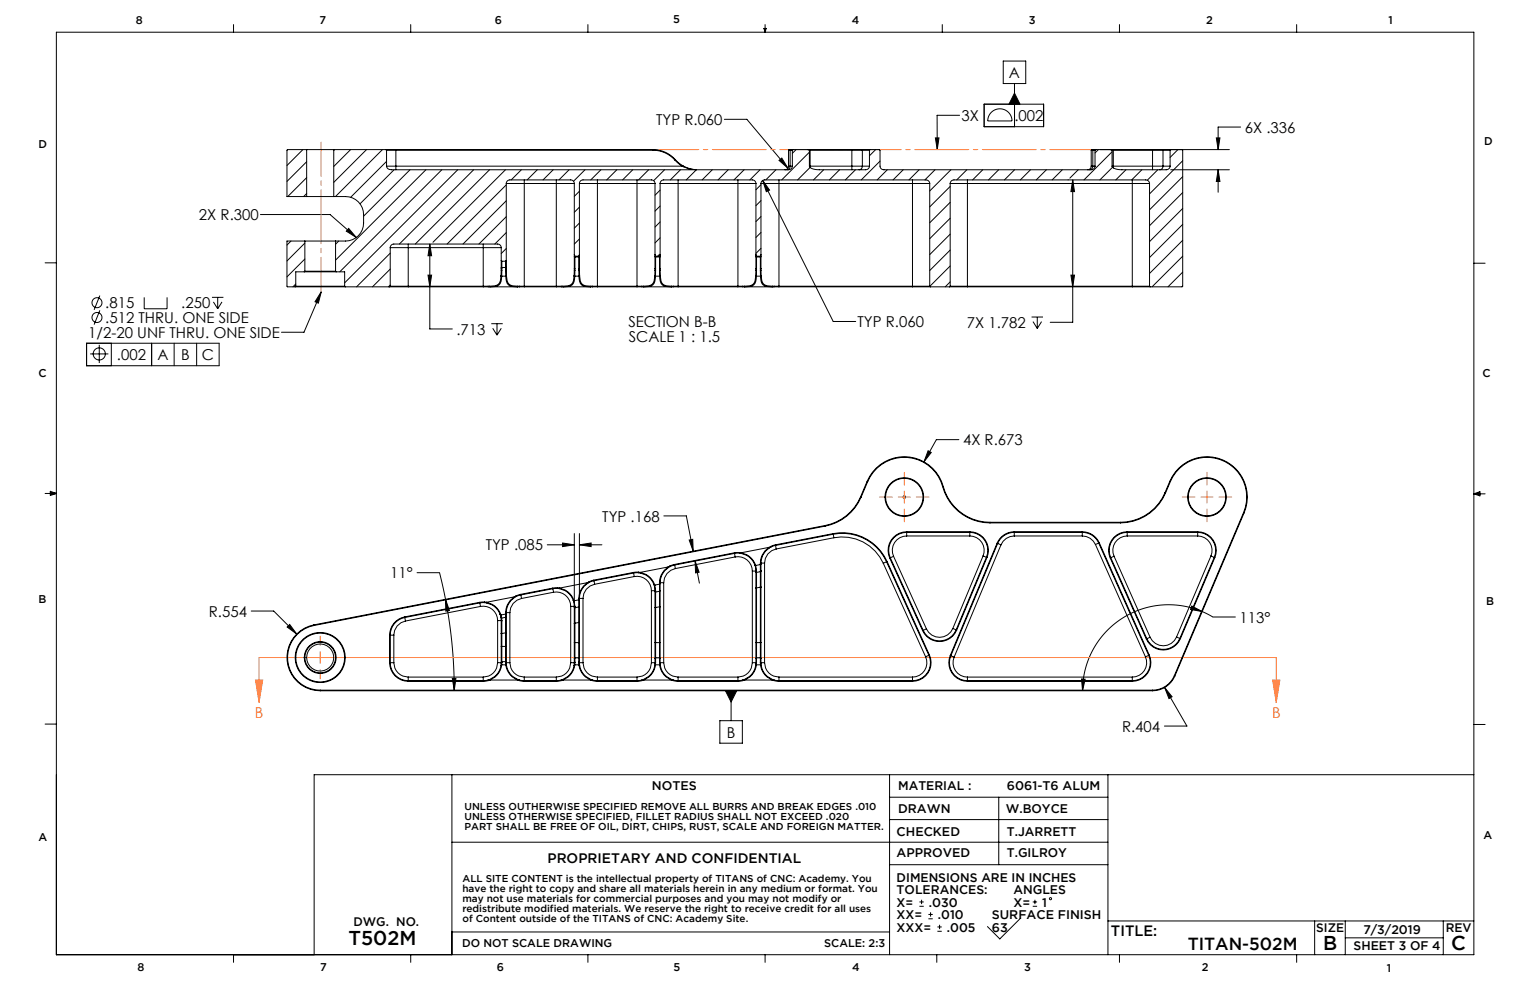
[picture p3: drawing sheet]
<svg xmlns="http://www.w3.org/2000/svg" width="432mm" height="279mm" viewBox="0 0 432 279" stroke-linecap="round" stroke-linejoin="round" font-family="sans-serif">
<g fill="none" stroke="#000" stroke-width=".28">
<path d="M15.9 9.1h400.1v260.3h-400.1zM65.9 6.9v2.2M115.9 6.9v2.2M165.9 6.9v2.2M215.6 8h.6l-.3 1.1zM215.7 8l.2 1.1M215.9 6.9v2.2M216 8l-.1 1.1M265.9 6.9v2.2M283.1 17.2h6.4v6.4h-6.4zM315.9 6.9v2.2M365.9 6.9v2.2"/>
<path d="M204.4 33.7h6.4l11.6 13.8M264 38.9h1l-.5 3.3zM270.8 32.5h-6.3v9.7M277.7 29.4h16.8v6.4h-16.8zM279.7 31.8a3.4 3.4 0 0 1 3.8-.8 3.4 3.4 0 0 1 2.1 3.1h-6.8l.2-1.2zM286.3 23.6v12.2M286.3 26.3l1.6 3.2h-3.2zM343.3 38.9h1l-.5 3.3zM350.1 35.9h-6.3v6.3M215.2 50.9l20 39.8h6.3M215.3 50.9l1.9 2.7-.9 .5zM219.9 45.3l.7-.7 1.8 2.9z"/>
<path d="M302.7 50.8l.6 3.3h-1.1zM302.7 50.8v40.2h-6.3M310.5 42.2h36.5M330.4 47.9h16.6M343.8 47.9v6.4M343.8 47.9l.5 3.3h-1zM12.7 74.2h3.2M73.5 60.5h19.7l7.4 6.5M98.4 64.5l2.2 2.5-2.9-1.8zM120.8 77.6h1l-.5 3.3zM121.3 68.9v23.9h6.4M121.3 68.9l.5 3.3h-1z"/>
<path d="M302.2 77.6h1.1l-.6 3.3zM416 74.3h3.1M24.4 96.9h37.4v6.3h-37.4zM25.4 99.9h5.2M28 97.3v5.2M28.2 83.4l-1.6 4M28.2 87.6l-1.6 4M31.4 96.9v6.3M40.7 83.9v3.2h6.5v-3.2M42.8 96.9v6.3M49.1 96.9v6.3M55.5 96.9v6.3"/>
<path d="M59.8 83.9h3.3M60.2 85.2l1.2 1.9M61.4 83.9v3.2M62.6 85.2l-1.2 1.9M90.7 82.3l-4.9 11.5h-6.4M90.7 82.3l-.9 3.3-.9-.4zM138.7 91.4h3.2M139.1 92.6l1.2 2M140.3 91.4v3.2M141.5 92.6l-1.2 2M291.1 89.5h3.3M291.5 90.8l1.2 1.9"/>
<path d="M292.7 89.5v3.2M294 90.8l-1.3 1.9M12.7 139.3h3.2M14.2 139l1.7 .3M14.2 138.7l1.7 .6-1.7 .5zM15.9 139.3l-1.7 .2M254.9 139.9l.7 .7M255.2 139.8v1M255.6 139.9l-.7 .7M261.9 127.2l.9 .5-2 2.6zM270.6 124.1h-6.3l-3.5 6.2M416 139.4h3.1"/>
<path d="M416 139.4l1.7-.6v1.1zM416 139.4l1.7 .2M417.7 139.1l-1.7 .3M154.4 153.8h7.7M158.8 153.2l3.3 .6-3.3 .5zM162.1 150.6v19.3M163.5 153.8l3.3-.6v1.1zM163.5 150.6v17M163.5 153.8h6.4M187.3 145.6h6.4l1.9 10M194.5 152.4l1-.2 .1 3.4zM196.2 158.3l1.2 6.3"/>
<path d="M196.2 158.3l1.1 3.2-1 .2zM254.7 140.3h1M70.9 172.4h6.3l6.5 6.5M81.8 176.2l1.9 2.7-2.7-1.9zM117.7 161.6h6.3l1.7 7.5M125.7 169.1l1.1 3.2-1 .2zM125.7 169.1l1.8 11.9 .5 6.9 .2 6.9M336.3 171l3 1.6-3.3-.6zM339.3 172.6a24.3 24.3 0 0 0-33.8 22.4M339.3 172.6l3 1.5h6.4M127.7 191.5h1l-.5 3.3zM204.7 195h3.2l-1.6 3.1z"/>
<path d="M206.3 195v8.4M305.2 191.6l1 .1-.7 3.3zM328.7 194l2.1 2.6-.9 .5zM328.7 194l6.3 10.9h-6.4M12.7 204.4h3.2M127.5 218.6v50.8M203.2 203.4h6.3v6.3h-6.3zM251.1 218.6v50.8M312.7 218.6v50.8M416 204.5h3.1M416 218.6h-327.3v50.8M127.5 237.7h185.2"/>
<path d="M251.1 231.3h61.6M251.1 225h61.6M281.9 225v19M251.1 244h61.6M259.5 255.8h1.2M259.5 254.6h1.2M260.1 253.9v1.3M262 259.3h1.2M262 258.1h1.2M262.6 257.5v1.2M288 259.1l-5.8 5.9-3.5-3.5M291.5 255.8h1.2"/>
<path d="M291.5 254.6h1.2M292.1 253.9v1.3M312.7 259.9h103.3M371 259.9v9.5M379.7 259.9v9.5M407.3 259.9v9.5M65.9 269.4v2.2M115.9 269.4v2.2M127.5 263h123.6M165.9 269.4v2.2M215.9 269.4v2.2M264.4 269.4v2.2"/>
<path d="M264.6 262.8h1.2M264.6 261.6h1.2M265.2 261v1.2M315.9 269.4v2.2M365.9 269.4v2.2M379.7 264.7h27.6"/>
<circle cx="27.4" cy="89.6" r="1.41"/>
<circle cx="27.4" cy="85.4" r="1.41"/>
<circle cx="28" cy="99.9" r="1.71"/>
<circle cx="296.5" cy="253.6" r=".31"/>
</g>
<g fill="none" stroke="#ff8040" stroke-width=".28">
<path d="M255.2 133.3v3.6M255.2 138.6v3.4M340.6 133.3v3.6M340.6 138.6v3.4M248.2 140.3h3.6M253.5 140.3h3.4M255.2 143.7v3.6M258.6 140.3h3.6M333.7 140.3h3.5M338.9 140.3h3.4M340.6 143.7v3.6M344 140.3h3.6"/>
<path d="M90.4 179.5v2.7M72.1 191.9h2l-1 6.4zM73.1 198.3v-12.7h287.1v12.7M90.4 183.9v3.4M90.4 189v2.6M359.2 191.9h2l-1 6.4z"/>
</g>
<path d="M90.6 40.1v42.2" fill="none" stroke="#ff8040" stroke-width=".28" stroke-dasharray="15.2 1.3 1.3 1.3" stroke-dashoffset="5.6"/>
<path d="M184.3 42.2h124.9" fill="none" stroke="#ff8040" stroke-width=".28" stroke-dasharray="15.2 1.3 1.3 1.3" stroke-dashoffset="2.3"/>
<g fill="#000">
<path d="M264 38.9h1l-.5 3.3zM219.9 45.3l.7-.7 1.8 2.9zM98.4 64.5l2.2 2.5-2.9-1.8zM215.3 50.9l1.9 2.7-.9 .5zM90.7 82.3l-.9 3.3-.9-.4z"/>
<path d="M204.7 195l1.6 3.1 1.6-3.1zM286.3 26.3l1.6 3.2h-3.2z"/>
</g>
<path d="M72.1 191.9h2l-1 6.4zM359.2 191.9h2l-1 6.4z" fill="#ff8040"/>
<g fill="#000">
<path d="M343.3 38.9h1l-.5 3.3zM343.8 47.9l.5 3.3h-1z"/>
<path d="M336.3 171l3 1.6-3.3-.6zM305.2 191.6l1 .1-.7 3.3zM127.7 191.5h1l-.5 3.3zM125.7 169.1l1.1 3.2-1 .2zM261.9 127.2l-1.1 3.1 2-2.6zM196.2 158.3l1.1 3.2-1 .2zM194.5 152.4l1-.2 .1 3.4zM328.7 194l1.2 3.1 .9-.5zM163.5 153.8l3.3-.6v1.1zM158.8 153.2l3.3 .6-3.3 .5zM81.8 176.2l-.8 .8 2.7 1.9zM302.7 50.8l.6 3.3h-1.1zM302.2 77.6h1.1l-.6 3.3zM121.3 68.9l.5 3.3h-1zM120.8 77.6h1l-.5 3.3z"/>
</g>
<g fill="none" stroke="#000" stroke-width=".28">
<path d="M85.5 42.2l-4.5 4.5M86.5 45.6l-5.5 5.6M86.5 50.1l-5.3 5.4M86.5 54.6l-.8 .9M86.5 55.5h7.7M86.5 42.2h7.7M86.5 42.2h-5.3l-.2 .2v13.1h5.5M86.5 42.2v13.3M94.2 55.5a7.9 7.9 0 0 1 6.9 1.5 7.5 7.5 0 0 1 1.4 6.9 5.1 5.1 0 0 1-5 4.1h-2.8M94.2 42.2h14.7M94.2 42.2v13.3M94.5 42.2l-.3 .3"/>
<path d="M98.9 42.2l-4.7 4.8M103.4 42.2l-9.2 9.3M107.9 42.2l-13.2 13.3M108.9 42.2h2.8M108.9 42.2l.2 .2M109.1 45.5l-10.1 10.2M109.1 46.9v.1a1.25 1.25 0 0 0 1.4 .9h112a1.07 1.07 0 0 0 1.1-1M109.1 42.4h75.2M109.1 46.9h2.6M109.1 42.4v4.5M111.2 47.9l-9.6 9.6M111.7 46.9v1"/>
<path d="M111.7 42.2h72.6M111.7 46.9h80.9M111.7 42.2v4.7M115.7 47.9l-13.1 13.1M120.2 47.9l-25.5 25.5M124.7 47.9l-28.8 28.8M129.2 47.9l-31.9 31.9M133.7 47.9l-21 21M138.2 47.9l-21 21M142.7 47.9l-20.5 20.5M142.9 52.2l-16.7 16.7M142.9 56.7l-12.2 12.2"/>
<path d="M142.9 51.8a1.02 1.02 0 0 1 1-1h17.2a1.02 1.02 0 0 1 1 1M142.9 51.8h5.1M142.9 51.8v21.7M147.1 47.9l-2.8 2.9M148 50.8v1M148 51.8v29.1M148 51.8h9M151.6 47.9l-2.8 2.9M156.1 47.9l-2.8 2.9M157 51.8h5.1M157 50.8v1M157 51.8v29.1"/>
<path d="M160.6 47.9l-2.9 2.9M162.1 51.8v20.1M163.5 54l-1.4 1.4M163.5 58.5l-1.4 1.4M163.5 51.8a1.02 1.02 0 0 1 1-1h19.3a1.02 1.02 0 0 1 1.1 1M163.5 51.8h5.1M163.5 51.8v20.1M165.1 47.9l-3.2 3.3M168.6 50.8v1M168.6 51.8v29.1M168.6 51.8h11.2M169.6 47.9l-2.9 2.9"/>
<path d="M174.1 47.9l-2.9 2.9M178.6 47.9l-2.9 2.9M179.8 51.8h5.1M179.8 50.8v1M179.8 51.8v29.1M183.1 47.9l-2.9 2.9M184.3 42.4a8.3 8.3 0 0 1 6.2 2.8M184.3 42.2a8.5 8.5 0 0 1 6.3 2.9M184.3 42.2v.2M184.9 51.8v20.1M186.3 53.7l-1.4 1.4M186.3 58.1l-1.4 1.5"/>
<path d="M186.3 51.8a1.02 1.02 0 0 1 1-1h25a1.02 1.02 0 0 1 1 1M186.3 51.8h5.1M186.3 51.8v20.1M187.6 47.9l-3.1 3.1M190.5 45.2l2.1 1.7M190.6 45.1l2.1 1.6M190.6 45.1l-.1 .1M191.4 50.8v1M191.4 51.8v29.1M191.4 51.8h16.9M192 47.9l-2.8 2.9M192.6 46.9l.2 .1"/>
<path d="M192.7 46.7l.2 .2M192.7 46.7l-.1 .2M192.8 47l1.8 .7 1.9 .2M192.9 46.9l1.8 .7 1.8 .3M192.9 46.9l-.1 .1M196.5 47.9l-2.8 2.9M201 47.9l-2.8 2.9M205.5 47.9l-2.8 2.9M208.3 51.8h5M208.3 50.8v1M208.3 51.8v29.1M210 47.9l-2.9 2.9"/>
<path d="M213.3 51.8v20.1M214.5 47.9l-2.9 2.9M214.8 52.1l-1.5 1.5M214.8 56.6l-1.5 1.4M214.8 51.8a1.02 1.02 0 0 1 1-1h45.5a1.04 1.04 0 0 1 1.1 1M214.8 51.8h5M214.8 51.8v20.1M219 47.9l-2.9 2.9M219.8 50.8v1M219.8 51.8v29.1M219.8 51.8h37.7M222.5 46.9a1.02 1.02 0 0 1-1 1"/>
<path d="M222.5 42.4h.5M222.5 46.9h.5M222.5 42.4v4.5M223 46.9a.98 .98 0 0 1-.9 1M223 46.9h.6M223 42.4h.6M223 42.4v4.5M223.2 42.2l-.7 .2M223.2 42.2h17.2M223.2 42.2l-.2 .2M223.6 42.4v4.5M223.8 42.2l-.2 .2"/>
<path d="M224.7 42.2l-1.1 1.1M228 42.2l.4 .2M228.4 43l-7.8 7.8M228.4 46.9a2.73 2.73 0 0 0 2.8 1h13.1a1.06 1.06 0 0 0 1.1-1M228.4 42.4h15M228.4 42.4v4.5M228.4 46.9h12M228.6 42.2v5.1l-3.5 3.5M232.5 47.9l-2.9 2.9M236.9 47.9l-2.8 2.9M240.4 46.9v1M240.4 46.9h3"/>
<path d="M240.4 42.2h3.1M240.4 42.2v4.7M241.4 47.9l-2.8 2.9M243.4 46.9a.98 .98 0 0 1-1 1M243.4 46.9h2M243.4 42.4h2M243.4 42.4v4.5M243.5 42.2h4.7l.2 .2v4.5a1.06 1.06 0 0 0 1.1 1h58.4a1.06 1.06 0 0 0 1.1-1M243.5 42.2l-.1 .2M245.4 42.4v4.5M245.6 42.2l-.2 .2M247.1 42.2l-1.7 1.8"/>
<path d="M248.4 45.5l-5.3 5.3M250.4 47.9l-2.8 2.9M254.9 47.9l-2.9 2.9M257.5 50.8v1M257.5 51.8h4.9M257.5 51.8v29.1M259.4 47.9l-2.9 2.9M262.4 51.8v29M263.9 47.9l-2.9 2.9M268.2 52.6l-5.8 5.8M268.2 57.1l-5.8 5.8M268.2 51.8a1.04 1.04 0 0 1 1-1h54.2a1.04 1.04 0 0 1 1 1"/>
<path d="M268.2 51.8h4.8M268.2 51.8v29M268.4 47.9l-6 6M272.9 47.9l-2.9 2.9M273 50.8v1M273 51.8v29.1M273 51.8h46.6M277.4 47.9l-2.9 2.9M281.8 47.9l-2.8 2.9M286.3 47.9l-2.8 2.9M290.8 47.9l-2.8 2.9M295.3 47.9l-2.8 2.9"/>
<path d="M299.8 47.9l-2.9 2.9M301.5 50.7l-.1 .1M304.3 47.9l-2.4 2.4M308 46.9a1.02 1.02 0 0 1-1.1 1M308 42.4h.4M308 46.9h.4M308 42.4v4.5M308.4 46.9a.98 .98 0 0 1-.9 1M308.4 46.9h.6M308.4 42.4h.6M308.4 42.4v4.5M308.6 42.2l-.6 .2"/>
<path d="M308.6 42.2h4.8M308.6 42.2l-.2 .2M309 42.4v4.5M309.2 42.2l-.2 .2M310 42.2l-1 1M313.4 42.2h.8M313.4 42.2l.5 .2M313.9 46.9a2.55 2.55 0 0 0 2.7 1h12.5a1.07 1.07 0 0 0 1.1-1M313.9 42.4h14.3M313.9 42.4v4.5M313.9 46.9h11.4M313.9 42.8l-8 8"/>
<path d="M314 47.2l-3.6 3.6M314.2 42.2v5.2M314.2 42.2h11.1M317.8 47.9l-2.9 2.9M319.6 50.8v1M319.6 51.8h4.8M319.6 51.8v29.1M322.3 47.9l-2.9 2.9M324.4 51.8v29M325.3 46.9v1M325.3 46.9h2.9M325.3 42.2h3.1"/>
<path d="M325.3 42.2v4.7M326.7 47.9l-2.9 3M328.2 46.9a.98 .98 0 0 1-.9 1M328.2 46.9h2M328.2 42.4h2M328.2 42.4v4.5M328.4 42.2h5.2l.2 .2v38.4l-.2 .1h-9M328.4 42.2l-.2 .2M330.2 42.4v4.5M330.4 42.2l-.2 .2M332.4 42.2l-2.2 2.2M333.8 45.4l-9.4 9.3"/>
<path d="M333.8 49.9l-9.4 9.3M333.8 54.3l-9.4 9.4M333.8 58.8l-9.4 9.4M82.1 68l-1.1 1.2M85.9 76.7h9M85.9 76.7h-2.4v4.1M86 68.6l-5 5.1M86 73.1l-5 5M86 76.5h8.7M86 68h8.7M86 68h-5v12.8l.2 .1h2.1M86 68v8.5"/>
<path d="M86 76.5l-.1 .2M94.7 76.5l.2 .2M94.7 68v8.5M94.9 76.7h2.4v4.1M95.6 68l-.9 .9M110.1 71.5l-9.5 9.4M110.1 75.9l-5 5M110.1 69.9a1.02 1.02 0 0 1 1-1h29.3a1.02 1.02 0 0 1 1.1 1M110.1 69.9h5.1M110.1 69.9v10.9M115.2 68.9v1M115.2 69.9v11"/>
<path d="M115.2 69.9h21.2M136.4 69.9h5.1M136.4 68.9v1M136.4 69.9v11M141.4 77.9a2.5 2.5 0 0 1-3.2 2.9M141.4 77.9h.2M141.4 77.9h.1M141.5 76.2l.1 .1M141.5 76.2l-.1 1.7M141.5 73.5l.1 .2M141.5 73.5v1.9M141.5 69.9v3.6"/>
<path d="M141.5 75.4v.4M141.5 75.4l.1 .1M141.5 75.8l.1 .1M141.5 75.8v.4M141.6 77.9a2.57 2.57 0 0 1-3.3 3l-.1-.1M141.6 77.9h1.1M141.6 77.9h.1M141.6 73.7v1.8M141.6 75.5v.8M141.6 73.7h1.1M141.6 75.5h1.1M141.6 76.3v1.6"/>
<path d="M142.7 73.7v1.8M142.7 75.5v.8M142.7 76.3v1.6M142.7 77.9h.1M142.7 77.9a2.57 2.57 0 0 0 3.4 3v-.1M142.9 61.2l-7.7 7.7M142.9 65.6l-3.3 3.3M142.9 70.1l-1.4 1.5M142.9 73.5v1.9M142.9 75.4v.4M142.9 73.5l-.2 .2M142.9 75.4l-.2 .1"/>
<path d="M142.9 75.8l-.2 .1M142.9 75.8v.4M142.9 76.2l-.2 .1M142.9 76.2v1.7M142.9 77.9h-.2M142.9 77.9h.1M142.9 77.9a2.5 2.5 0 0 0 3.2 2.9M162 77.9a2.5 2.5 0 0 1-3.2 2.9M162 77.9h.2M162 77.9h.1M162.1 76.2l.2 .1M162.1 76.2l-.1 1.7"/>
<path d="M162.1 71.9l.2 .4M162.1 71.9v.6M162.1 72.5v3.3M162.1 72.5h.2M162.1 75.8l.2 .1M162.1 75.8v.4M162.2 77.9a2.57 2.57 0 0 1-3.3 3l-.1-.1M162.2 77.9h1.2M162.2 77.9h.1M162.3 72.3v.2M162.3 72.5v3.8M162.3 72.3h1.1"/>
<path d="M162.3 72.5h1.1M162.3 76.3l-.1 1.6M163.4 72.3v.2M163.4 72.5v3.8M163.4 76.3v1.6M163.4 77.9h.1M163.4 77.9a2.57 2.57 0 0 0 3.3 3l.1-.1M163.5 63l-1.4 1.4M163.5 67.5l-1.4 1.4M163.5 71.9v.6M163.5 72.5v3.3M163.5 71.9l-.1 .4"/>
<path d="M163.5 72.5h-.1M163.5 75.8l-.1 .1M163.5 75.8v.4M163.5 76.2l-.1 .1M163.5 76.2l.1 1.7M163.6 77.9h-.2M163.6 77.9h.1M163.6 77.9a2.5 2.5 0 0 0 3.2 2.9M184.8 77.9a2.5 2.5 0 0 1-3.2 2.9M184.8 77.9h.2M184.8 77.9h.1M184.9 76.2l.1 .1"/>
<path d="M184.9 76.2l-.1 1.7M184.9 71.9l.1 .4M184.9 71.9v.6M184.9 72.5v3.3M184.9 72.5h.1M184.9 75.8l.1 .1M184.9 75.8v.4M185 77.9a2.57 2.57 0 0 1-3.3 3l-.1-.1M185 77.9h1.2M185 77.9h.1M185 72.3v.2M185 72.5v3.8"/>
<path d="M185 72.3h1.1M185 72.5h1.1M185 76.3v1.6M186.1 72.3v.2M186.1 72.5v3.8M186.1 76.3l.1 1.6M186.2 71.8l-.6 .5M186.2 77.9h.1M186.2 77.9a2.57 2.57 0 0 0 3.3 3v-.1M186.3 62.6l-1.4 1.5M186.3 67.1l-1.4 1.5M186.3 71.9v.6"/>
<path d="M186.3 72.5v3.3M186.3 71.9l-.2 .4M186.3 72.5h-.2M186.3 75.8l-.2 .1M186.3 75.8v.4M186.3 76.2l-.2 .1M186.3 76.2l.1 1.7M186.4 77.9h-.2M186.4 77.9h.1M186.4 77.9a2.5 2.5 0 0 0 3.1 2.9M213.3 77.9a2.5 2.5 0 0 1-3.2 2.9M213.3 77.9h.2"/>
<path d="M213.3 77.9h.1M213.3 76.2l.2 .1M213.3 76.2v1.7M213.3 71.9l.2 .4M213.3 71.9v.6M213.3 72.5v3.3M213.3 72.5h.2M213.3 75.8l.2 .1M213.3 75.8v.4M213.5 77.9a2.57 2.57 0 0 1-3.3 3l-.1-.1M213.5 77.9h1.1M213.5 77.9h.1"/>
<path d="M213.5 72.3v.2M213.5 72.5v3.8M213.5 72.3h1.1M213.5 72.5h1.1M213.5 76.3v1.6M214.6 72.3v.2M214.6 72.5v3.8M214.6 76.3v1.6M214.6 77.9h.1M214.6 77.9a2.35 2.35 0 0 0 1.9 3h1.4l.1-.1M214.8 61.1l-1.5 1.4M214.8 65.6l-1.5 1.4"/>
<path d="M214.8 70.1l-1.5 1.4M214.8 71.9v.6M214.8 72.5v3.3M214.8 71.9l-.2 .4M214.8 72.5h-.2M214.8 75.8l-.2 .1M214.8 75.8v.4M214.8 76.2l-.2 .1M214.8 76.2v1.7M214.8 77.9h-.2M214.8 77.9h.1M214.8 77.9a2.5 2.5 0 0 0 3.2 2.9"/>
<path d="M268.2 61.6l-5.8 5.8M268.2 66.1l-5.8 5.8M268.2 70.6l-5.8 5.7M268.2 75.1l-5.8 5.7M268.2 79.6l-1.4 1.3M333.8 63.3l-9.4 9.4M333.8 67.8l-9.4 9.4M333.8 72.3l-8.7 8.6M333.8 76.8l-4.2 4.1M83.3 80.9h14.1M83.5 80.2l-.8 .7M83.5 80.8h13.8"/>
<path d="M83.5 80.8l-.2 .1M97.3 80.8l.1 .1M97.4 80.9h12.6M110 80.9h5.2M110.1 80.4l-.5 .5M110.1 80.8h27.6M110.1 80.8l-.1 .1M115.2 80.9h21.2M136.4 80.9h1.4M137.7 80.8l.1 .1M137.8 80.9h8.8M138.2 80.8h-.5"/>
<path d="M146.1 80.8h.5M146.6 80.9h1.4M146.6 80.8h11.8M146.6 80.8v.1M148 80.9h9M157 80.9h1.4M158.4 80.8v.1M158.4 80.9h8.8M158.8 80.8h-.4M166.8 80.8h.4M167.2 80.9h1.4M167.2 80.8h13.9"/>
<path d="M167.2 80.8v.1M168.6 80.9h11.2M179.8 80.9h1.4M181.1 80.8l.1 .1M181.2 80.9h8.8M181.6 80.8h-.5M189.5 80.8h.5M190 80.9h1.4M190 80.8h19.6M190 80.8v.1M191.4 80.9h16.9M208.3 80.9h1.4"/>
<path d="M209.6 80.8l.1 .1M209.7 80.9h8.7M210.1 80.8h-.5M218 80.8h.5M218.4 80.9h1.4M218.5 80.8h43.9M218.5 80.8l-.1 .1M219.8 80.9h37.7M257.5 80.9h5.1M262.4 80.8l.2 .1M262.6 80.9h5.4M268 80.9h5"/>
<path d="M268.2 80.8h56.2M268.2 80.8l-.2 .1M273 80.9h46.6M319.6 80.9h5M324.4 80.8l.2 .1M244.7 135.8a11.4 11.4 0 0 1 11.3-6.9 11.4 11.4 0 0 1 10.2 8.4M244.7 135.8l.2 .1M244.7 135.8l-1.8 4.4M244.9 135.9a11.2 11.2 0 0 1 11.1-6.8 11.2 11.2 0 0 1 10 8.3M244.9 135.9l-1.9 4.4M266 137.4a13.8 13.8 0 0 0 13.4 10.2M266.2 137.3a13.7 13.7 0 0 0 13.2 10.1"/>
<path d="M266.2 137.3l-.2 .1M328.8 139.1a13.7 13.7 0 0 1-12.6 8.3M328.8 139.1h.1M328.9 139.1a13.8 13.8 0 0 1-12.7 8.5M330.2 135.8a11.4 11.4 0 0 1 14.9-6 11.4 11.4 0 0 1 6 14.9M330.2 135.8l.1 .1M330.2 135.8l-1.4 3.3M330.3 135.9a11.2 11.2 0 0 1 14.7-5.9 11.2 11.2 0 0 1 6 14.7M330.3 135.9l-1.4 3.2M189 159.8l-.4 .2M189 159.8l.1 .1M189.1 159.9l-.4 .3"/>
<path d="M190.4 159.3l-1.4 .5M190.4 159.3v.2M190.4 159.5l-1.3 .4M190.4 159.5l.2 1M207.3 156l-16.9 3.3M207.3 156v.2M207.3 156.2l.2 1M207.3 156.2l-16.9 3.3M207.5 157.2a4.1 4.1 0 0 1 4.8 4M207.5 157.2l-16.9 3.3M208.7 156.1l-1.4 .1M208.7 156.1l.5 .1"/>
<path d="M208.7 155.9l-1.4 .1M208.7 155.9l.5 .1M208.7 155.9v.2M209.2 156.2a5.1 5.1 0 0 1 3.8 3.3M209.2 156a5.3 5.3 0 0 1 4.1 3.6M209.2 156v.2M213 159.5l.3 .1M213 159.5h.1M213 159.5l.3 1.5M213.3 159.6h.1M213.3 159.6l.2 1.5M214.6 158.9v.4"/>
<path d="M214.6 159.3v2M214.6 159.3l-1.3 .3M214.8 158.9h1M214.8 158.9l-.2 .2M214.8 158.9v2.3M214.8 159.1l-.2 .2M214.8 158.8l-.2 .1M214.8 158.8v.1M215.8 158.9v28.1M217 154.5a5.3 5.3 0 0 0-2.4 4.4M217 154.5l-7.8 1.5M217 154.5l.1 .1"/>
<path d="M217.1 154.6a5.1 5.1 0 0 0-2.3 4.2M217.5 154.2l-.5 .3M217.5 154.2l.1 .2M217.6 154.4l-.5 .2M218.8 153.8l-1.3 .4M218.8 153.8l.1 .1M218.9 153.9l-1.3 .5M218.9 153.9l.2 1M219.1 154.9a4.1 4.1 0 0 0-3.3 4M232.9 148.3v.2M232.9 148.3l-144.3 28.1M232.9 148.5l-144.3 28"/>
<path d="M235.1 150.6a13.8 13.8 0 0 1 15.3 7.9M235.1 150.6l-16.3 3.2M235.1 150.6v.2M235.1 150.8a13.7 13.7 0 0 1 15.1 7.7M235.1 150.8l.2 1M235.1 150.8l-16.2 3.1M235.3 151.8a12.6 12.6 0 0 1 14 7.2M235.3 151.8l-16.2 3.1M242.9 140.2a13.7 13.7 0 0 1-10 8.1M242.9 140.2l.1 .1M243 140.3a13.8 13.8 0 0 1-10.1 8.2M249.3 159l11.9 26.4"/>
<path d="M249.8 140.3h.1M250.2 158.5l-.9 .5M250.2 158.5l12 26.4M250.4 158.5l11.9 26.4M250.4 158.5h-.2M251.1 157.5l9.3 20.5M251.3 157.4l-.2 .1M251.3 157.4l9.2 20.5M252.2 157l-.9 .4M252.2 157l9.3 20.5M255.9 150.1a5.2 5.2 0 0 0-4.8 7.4M255.9 150.2a5.1 5.1 0 0 0-4.6 7.2"/>
<path d="M255.9 150.2v1.1M255.9 151.3a4.1 4.1 0 0 0-3.7 5.7M255.9 150.1h17.8M255.9 150.2h17.8M255.9 150.1v.1M255.9 151.3h17.8M273.7 150.1a5.2 5.2 0 0 1 4.8 7.2M273.7 150.2a5.1 5.1 0 0 1 4.7 7.1M273.7 151.3a4.1 4.1 0 0 1 3.7 5.6M273.7 150.2v1.1M273.7 150.1v.1M277.4 156.9l1 .4"/>
<path d="M277.4 156.9l-8.5 20.5M278.4 157.3h.1M278.4 157.3l-8.6 20.5M278.5 157.3l-8.5 20.5M279.4 147.6h36.8M279.4 147.4v.2M279.4 147.4h36.8M281.4 153.3l-13.2 31.7M281.4 153.3l.2 .1M281.6 153.4l.9 .4M281.6 153.4l-13.3 31.7M282.5 153.8l-13.2 31.7"/>
<path d="M286.2 150.1a5.2 5.2 0 0 0-4.8 3.2M286.2 150.2a5.1 5.1 0 0 0-4.6 3.2M286.2 150.2v1.1M286.2 151.3a4.1 4.1 0 0 0-3.7 2.5M286.2 150.1h19.2M286.2 150.1v.1M286.2 150.2h19.2M286.2 151.3h19.2M305.4 150.1a5.3 5.3 0 0 1 4.8 3.1M305.4 150.2a5.1 5.1 0 0 1 4.7 3.1M305.4 151.3a4.1 4.1 0 0 1 3.8 2.4M305.4 150.2v1.1"/>
<path d="M305.4 150.1v.1M309.2 153.7l14.1 31.7M310.1 153.3l-.9 .4M310.1 153.3l14.1 31.7M310.2 153.2l14.2 31.7M310.2 153.2l-.1 .1M313.3 157.5l10.2 22.8M313.5 157.4l-.2 .1M313.5 157.4l10.2 22.9M314.4 157l-.9 .4M314.4 157l10.2 22.9M316.2 147.4v.2"/>
<path d="M318.1 150.1a5.2 5.2 0 0 0-4.8 7.4M318.1 150.2a5.1 5.1 0 0 0-4.6 7.2M318.1 150.2v1.1M318.1 151.3a4.1 4.1 0 0 0-3.7 5.7M318.1 150.1h19.9M318.1 150.2h19.9M318.1 150.1v.1M318.1 151.3h19.9M335.2 140.3h.1M338 150.1a5.2 5.2 0 0 1 4.8 7.3M338 150.2a5.1 5.1 0 0 1 4.7 7.1M338 151.3a4.1 4.1 0 0 1 3.8 5.6"/>
<path d="M338 150.2v1.1M338 150.1v.1M341.8 156.9l.9 .4M341.8 156.9l-9.8 22.9M342.7 157.3l.1 .1M342.7 157.3l-9.7 22.9M342.8 157.4l-9.7 22.8M351 144.7l-19.6 46M351 144.7h.1M351.1 144.7l-19.5 46.1M88.6 176.4a9.4 9.4 0 0 0-7.6 10.1 9.4 9.4 0 0 0 9.4 8.5M88.6 176.4v.1"/>
<path d="M88.6 176.5a9.2 9.2 0 0 0-7.4 10 9.2 9.2 0 0 0 9.2 8.3M110 179.3v7.7M110 179.3h.1M110.1 179.3h1M110.1 179.3v7.7M111.1 179.3v7.7M114.2 174.1a5.2 5.2 0 0 0-4.2 5.2M114.2 174.1v.2M114.2 174.3a5.1 5.1 0 0 0-4.1 5M114.2 174.3l.2 1M114.4 175.3a4.1 4.1 0 0 0-3.3 4M135.4 170l-21.2 4.1"/>
<path d="M135.4 170v.2M135.4 170.2l.2 1M135.4 170.2l-21.2 4.1M135.6 171.2a4.1 4.1 0 0 1 4.8 3.9M135.6 171.2l-21.2 4.1M136.8 170.1l-1.4 .1M136.8 170.1h.5M136.8 169.9l-1.4 .1M136.8 169.9l.5 .1M136.8 169.9v.2M137.3 170.1a5.1 5.1 0 0 1 3.9 3.3M137.3 170a5.3 5.3 0 0 1 4.1 3.6"/>
<path d="M137.3 170v.1M140.4 175.1h1.1M140.4 175.1v11.9M141.2 173.4l.2 .2M141.2 173.4h.1M141.2 173.4l.2 .9M141.4 173.6h.1M141.4 173.6l.2 .8M141.4 174.3l.2 .1M141.4 174.3l.1 .7M141.5 175l.1 .1M141.5 175v.1"/>
<path d="M141.5 175.1v3.7M141.5 178.8v3.6M141.5 175.1l.1 .2M141.5 178.8h.1M141.6 174.4v.7M141.6 175.1v.2M141.6 175.3v3.5M141.6 178.8v7.9M142.7 178.6v8.1M142.7 178.6h.2M142.7 178.6l-1.1 .2M142.7 172.9v.4"/>
<path d="M142.7 174.2v4.4M142.7 173.3v.9M142.7 173.3l-1.3 .3M142.7 174.2l-1.1 .2M142.9 174v4.6M142.9 172.9h1M142.9 172.9l-.2 .2M142.9 172.9v1.1M142.9 178.6v3.8M142.9 173.1l-.2 .2M142.9 174l-.2 .2M142.9 172.7l-.2 .2"/>
<path d="M142.9 172.7v.2M143.9 172.9v14.1M145.2 168.5a5.3 5.3 0 0 0-2.5 4.4M145.2 168.5l-7.9 1.5M145.2 168.5l.1 .1M145.3 168.6a5.1 5.1 0 0 0-2.4 4.1M145.6 168.2l-.4 .3M145.6 168.2l.1 .1M145.7 168.3l-.4 .3M147 167.7l-1.4 .5M147 167.7v.2M147 167.9l-1.3 .4"/>
<path d="M147 167.9l.2 1M147.2 168.9a4.1 4.1 0 0 0-3.3 4M156 166l-9 1.7M156 166v.1M156 166.1l.2 1M156 166.1l-9 1.8M156.2 167.1a4.1 4.1 0 0 1 4.9 4M156.2 167.1l-9 1.8M157.4 166.1h-1.4M157.4 166.1h.5M157.4 165.9l-1.4 .1M157.4 165.9l.5 .1"/>
<path d="M157.4 165.9v.2M157.9 166.1a5.1 5.1 0 0 1 3.9 3.3M157.9 166a5.3 5.3 0 0 1 4.1 3.6M157.9 166v.1M161.1 171.1h1M161.1 171.1v15.9M161.8 169.4l.2 .2M161.8 169.4h.1M161.8 169.4l.3 1.6M162 169.6h.1M162 169.6l.2 1.5M162.1 171l.1 .1"/>
<path d="M162.1 171v.1M162.1 171.4v4.5M162.1 171.1v.3M162.1 175.9v5.5M162.1 171.1l.1 .2M162.1 171.4l.1 .1M162.1 175.9h.2M162.2 171.5l.1 4.4M162.2 171.1v.4M162.3 175.9v9.8M163.4 175.6v10.1M163.4 175.6h.1"/>
<path d="M163.4 168.9v.4M163.4 171.3v4.3M163.4 169.3l-1.4 .3M163.4 169.3v2M163.4 171.3l-1.2 .2M163.5 171.1v4.5M163.5 168.9h1M163.5 168.9l-.1 .2M163.5 168.9v2.2M163.5 175.6v5.8M163.5 169.1l-.1 .2M163.5 171.1l-.1 .2"/>
<path d="M163.5 175.7l-1.2 .2M163.5 168.7l-.1 .2M163.5 168.7v.2M164.5 168.9v18.1M165.8 164.4a5.3 5.3 0 0 0-2.4 4.5M165.8 164.4l-7.9 1.6M165.8 164.4l.1 .2M165.9 164.6a5.1 5.1 0 0 0-2.4 4.1M166.3 164.2l-.5 .2M166.3 164.2v.1M166.3 164.3l-.4 .3M167.6 163.7l-1.3 .5"/>
<path d="M167.6 163.7v.2M167.6 163.9l-1.3 .4M167.6 163.9l.2 1M167.8 164.9a4.1 4.1 0 0 0-3.3 4M178.8 161.6l-11.2 2.1M178.8 161.6v.1M178.8 161.7l.2 1M178.8 161.7l-11.2 2.2M179 162.7a4.1 4.1 0 0 1 4.8 4M179 162.7l-11.2 2.2M180.2 161.6l-1.4 .1M180.2 161.6l.5 .1"/>
<path d="M180.2 161.5l-1.4 .1M180.2 161.5h.5M180.2 161.5v.1M180.7 161.7a5.1 5.1 0 0 1 3.9 3.3M180.7 161.5a5.3 5.3 0 0 1 4.1 3.6M180.7 161.5v.2M183.8 166.7h1.1M183.8 166.7v20.3M184.6 165l.2 .1M184.6 165h.1M184.6 165l.3 1.5M184.8 165.1h.1"/>
<path d="M184.8 165.1l.2 1.6M184.9 166.5l.1 .2M184.9 166.5v.2M184.9 167v4.5M184.9 166.7v.3M184.9 171.5v9.9M184.9 166.7l.1 .1M184.9 167l.1 .1M184.9 171.5h.1M185 167.1v4.4M185 166.7v.4M185 171.5v14.2"/>
<path d="M186.1 171.2v14.5M186.1 171.2l-1.1 .3M186.1 171.2h.2M186.1 164.5v.4M186.1 166.9v4.3M186.1 164.9l-1.3 .2M186.1 164.9v2M186.1 166.9l-1.1 .2M186.3 166.7v4.5M186.3 164.5h1M186.3 164.5l-.2 .1M186.3 164.5v2.2"/>
<path d="M186.3 171.2v10.2M186.3 164.7l-.2 .2M186.3 166.7l-.2 .2M186.3 164.3l-.2 .2M186.3 164.3v.2M187.3 164.5v22.5M188.6 160a5.3 5.3 0 0 0-2.5 4.5M188.6 160l-7.9 1.5M188.6 160l.1 .2M188.7 160.2a5.1 5.1 0 0 0-2.4 4.1M190.6 160.5a4.1 4.1 0 0 0-3.3 4M212.3 161.2h1"/>
<path d="M212.3 161.2v25.8M213.3 161l.2 .1M213.3 161v.2M213.3 161.4v4.5M213.3 161.2v.2M213.3 165.9v15.5M213.3 161.2l.2 .1M213.3 161.4l.2 .2M213.3 165.9h.2M213.5 161.6v4.3M213.5 161.1v.5M213.5 165.9v19.8"/>
<path d="M214.6 165.7v20M214.6 165.7h.2M214.6 161.3v4.4M214.6 161.3l-1.1 .2M214.8 161.2v4.5M214.8 165.7v15.7M214.8 161.1l-.2 .2M214.8 165.7l-1.3 .2M260.5 177.9l-.1 .1M261.5 177.5l-1 .4M268.9 177.4l.9 .4M268.9 177.4a4.1 4.1 0 0 1-3.7 2.5 4.1 4.1 0 0 1-3.7-2.4"/>
<path d="M269.8 177.8a5.1 5.1 0 0 1-4.6 3.1 5.1 5.1 0 0 1-4.7-3M269.8 177.8h.2M270 177.8a5.2 5.2 0 0 1-4.8 3.3 5.2 5.2 0 0 1-4.8-3.1M324.6 179.9l-.9 .4M332 179.8l1 .4M332 179.8a4.1 4.1 0 0 1-3.7 2.5 4.1 4.1 0 0 1-3.7-2.4M85.9 185.6h.1M90.4 194.8h234.9M90.4 195h234.9M90.4 194.8v.2M97.3 185.6h.1M110 187a5.2 5.2 0 0 0 5.2 5.3"/>
<path d="M110 187h.1M110.1 187a5.1 5.1 0 0 0 5.1 5.1M110.1 187h1M111.1 187a4.1 4.1 0 0 0 4.1 4.1M115.2 191.1v1M115.2 192.3h21.2M115.2 192.1h21.2M115.2 192.1v.2M115.2 191.1h21.2M136.4 191.1v1M136.4 192.1v.2M137.7 191.9l-1.3 .2"/>
<path d="M137.7 191.9l.1 .2M137.8 192.1l-1.4 .2M138.2 191.8l-.5 .1M138.2 191.8l.1 .1M138.3 191.9l-.5 .2M138.3 191.9h7.8M140.4 187h1.1M140.4 187a4.1 4.1 0 0 1-4 4.1M141.4 187.8l-.4 1.4a5.1 5.1 0 0 1-2.8 2.6M141.4 187.8h.1M141.5 187.2l-.1 .6M141.5 182.4v4.5"/>
<path d="M141.5 187v.2M141.5 186.9v.1M141.5 182.4h1.4M141.6 187.6l-.2 .9a5.3 5.3 0 0 1-3.1 3.4M141.6 187.6h1.1M141.6 187.6l-.2 .2M141.6 187.6h.1M141.6 187v.6M141.6 186.7v.3M141.6 186.7h1.1M141.6 187l-.1 .2M141.6 186.9l-.1 .1"/>
<path d="M141.6 186.7l-.1 .2M142.7 186.7v.3M142.7 187v.6M142.7 187l.2 .2M142.7 186.9l.2 .1M142.7 186.7l.2 .2M142.7 187.6l.2 .9a5.3 5.3 0 0 0 3.2 3.4M142.7 187.6h.1M142.7 187.6l.2 .2M142.9 182.4v4.5M142.9 187h1M142.9 186.9v.1"/>
<path d="M142.9 187v.2M142.9 187.2v.6M142.9 187.8h.1M142.9 187.8l.4 1.3a5.1 5.1 0 0 0 2.8 2.7M143.9 187a4.1 4.1 0 0 0 4.1 4.1M146.1 191.9l.5 .2M146.1 191.8l.5 .1M146.1 191.8v.1M146.6 192.1l1.4 .2M146.6 191.9l1.4 .2M146.6 191.9v.2M148 191.1v1"/>
<path d="M148 192.3h9M148 192.1v.2M148 192.1h9M148 191.1h9M157 191.1v1M157 192.1v.2M158.4 191.9l-1.4 .2M158.4 191.9v.2M158.4 192.1l-1.4 .2M158.8 191.8l.1 .1M158.8 191.8l-.4 .1M158.9 191.9h7.8"/>
<path d="M158.9 191.9l-.5 .2M161.1 187h1M161.1 187a4.1 4.1 0 0 1-4.1 4.1M162 187.8l-.4 1.4a5.1 5.1 0 0 1-2.8 2.6M162 187.8h.1M162.1 187.2l-.1 .6M162.1 181.4v4.4M162.1 187v.2M162.1 185.8v1.2M162.1 181.4h1.4M162.2 187.6l-.2 .9a5.3 5.3 0 0 1-3.1 3.4M162.2 187.6h1.2"/>
<path d="M162.2 187.6l-.2 .2M162.2 187.6h.1M162.3 185.7v1.3M162.3 185.7h1.1M162.3 187l-.1 .6M162.3 187l-.2 .2M162.3 186.9l-.2 .1M162.3 185.7l-.2 .1M163.4 185.7v1.3M163.4 187v.6M163.4 187l.1 .2M163.4 186.9l.1 .1"/>
<path d="M163.4 185.7l.1 .1M163.4 187.6l.2 .9a5.3 5.3 0 0 0 3.1 3.4M163.4 187.6h.1M163.4 187.6l.2 .2M163.5 181.4v4.4M163.5 187h1M163.5 185.8v1.2M163.5 187v.2M163.5 187.2l.1 .6M163.6 187.8h.1M163.6 187.8l.4 1.3a5.1 5.1 0 0 0 2.8 2.7M164.5 187a4.1 4.1 0 0 0 4.1 4.1"/>
<path d="M166.7 191.9l.5 .2M166.8 191.8l.4 .1M166.8 191.8l-.1 .1M167.2 192.1l1.4 .2M167.2 191.9l1.4 .2M167.2 191.9v.2M168.6 191.1v1M168.6 192.3h11.2M168.6 192.1v.2M168.6 192.1h11.2M168.6 191.1h11.2M179.8 191.1v1"/>
<path d="M179.8 192.1v.2M181.1 191.9l-1.3 .2M181.1 191.9l.1 .2M181.2 192.1l-1.4 .2M181.6 191.8l-.5 .1M181.6 191.8l.1 .1M181.7 191.9h7.8M181.7 191.9l-.5 .2M183.8 187h1.1M183.8 187a4.1 4.1 0 0 1-4 4.1M184.8 187.8l-.4 1.4a5.1 5.1 0 0 1-2.8 2.6M184.8 187.8h.1"/>
<path d="M184.9 187.2l-.1 .6M184.9 181.4v4.4M184.9 187v.2M184.9 185.8v1.2M184.9 181.4h1.4M185 187.6l-.2 .9a5.3 5.3 0 0 1-3.1 3.4M185 187.6h.1M185 187.6h1.2M185 187.6l-.2 .2M185 185.7v1.3M185 185.7h1.1M185 187v.6"/>
<path d="M185 187l-.1 .2M185 186.9l-.1 .1M185 185.7l-.1 .1M186.1 185.7v1.3M186.1 187l.1 .6M186.1 187l.2 .2M186.1 186.9l.2 .1M186.1 185.7l.2 .1M186.2 187.6l.1 .9a5.3 5.3 0 0 0 3.2 3.4M186.2 187.6h.1M186.2 187.6l.2 .2M186.3 181.4v4.4"/>
<path d="M186.3 187h1M186.3 185.8v1.2M186.3 187v.2M186.3 187.2l.1 .6M186.4 187.8h.1M186.4 187.8l.4 1.3a5.1 5.1 0 0 0 2.7 2.7M187.3 187a4.1 4.1 0 0 0 4.1 4.1M189.5 191.9l.5 .2M189.5 191.8l.5 .1M189.5 191.8v.1M190 192.1l1.4 .2M190 191.9l1.4 .2"/>
<path d="M190 191.9v.2M191.4 191.1v1M191.4 192.3h16.9M191.4 192.1v.2M191.4 192.1h16.9M191.4 191.1h16.9M208.3 191.1v1M208.3 192.1v.2M209.6 191.9l-1.3 .2M209.6 191.9l.1 .2M209.7 192.1l-1.4 .2M210.1 191.8l-.5 .1"/>
<path d="M210.1 191.8l.1 .1M210.2 191.9h7.7M210.2 191.9l-.5 .2M212.3 187h1M212.3 187a4.1 4.1 0 0 1-4 4.1M213.3 187.8l-.4 1.3a5.1 5.1 0 0 1-2.8 2.7M213.3 187.8h.1M213.3 187.2v.6M213.3 181.4v4.4M213.3 187v.2M213.3 185.8v1.2M213.3 181.4h1.5"/>
<path d="M213.5 187.6l-.2 .9a5.3 5.3 0 0 1-3.1 3.4M213.5 187.6h1.1M213.5 187.6h.1M213.5 187.6l-.2 .2M213.5 185.7v1.3M213.5 185.7h1.1M213.5 187v.6M213.5 187l-.2 .2M213.5 186.9l-.2 .1M213.5 185.7l-.2 .1M214.6 187v.6M214.6 185.7v1.3"/>
<path d="M214.6 187l.2 .2M214.6 186.9l.2 .1M214.6 185.7l.2 .1M214.6 187.6a5.3 5.3 0 0 0 3.3 4.3M214.6 187.6h.1M214.6 187.6l.2 .2M214.8 181.4v4.4M214.8 187h1M214.8 185.8v1.2M214.8 187v.2M214.8 187.2v.6M214.8 187.8h.1"/>
<path d="M214.8 187.8l.4 1.3a5.1 5.1 0 0 0 2.8 2.7M215.8 187a4.1 4.1 0 0 0 4 4.1M217.9 191.9l.5 .2M218 191.8l-.1 .1M218 191.8l.5 .1M218.4 192.1l1.4 .2M218.5 191.9l1.3 .2M218.5 191.9l-.1 .2M219.8 191.1v1M219.8 192.3h37.7M219.8 192.1v.2M219.8 192.1h37.7"/>
<path d="M219.8 191.1h37.7M257.5 191.1v1M257.5 192.1v.2M261.2 185.4a4.1 4.1 0 0 1-3.7 5.7M262.2 184.9a5.1 5.1 0 0 1-4.7 7.2M262.2 184.9l-1 .5M262.3 184.9a5.2 5.2 0 0 1-4.8 7.4M262.3 184.9h-.1M268.2 185a5.2 5.2 0 0 0 4.8 7.3M268.2 185l.1 .1M268.3 185.1a5.1 5.1 0 0 0 4.7 7M268.3 185.1l1 .4"/>
<path d="M269.3 185.5a4.1 4.1 0 0 0 3.7 5.6M273 191.1v1M273 192.3h46.6M273 192.1v.2M273 192.1h46.6M273 191.1h46.6M319.6 191.1v1M319.6 192.1v.2M323.3 185.4a4.1 4.1 0 0 1-3.7 5.7M323.7 180.3h-.2M324.2 185a5.1 5.1 0 0 1-4.6 7.1M324.2 185l-.9 .4"/>
<path d="M324.4 184.9a5.2 5.2 0 0 1-4.8 7.4M324.4 184.9l-.2 .1M325.3 194.8v.2M331.4 190.7a6.7 6.7 0 0 1-6.1 4.1M331.4 190.7l.2 .1M331.6 190.8a6.8 6.8 0 0 1-6.3 4.2M333 180.2a5.1 5.1 0 0 1-4.7 3.1 5.1 5.1 0 0 1-4.6-3M333 180.2h.1M333.1 180.2a5.2 5.2 0 0 1-4.7 3.2 5.2 5.2 0 0 1-4.9-3.1"/>
<circle cx="255.2" cy="140.3" r="5.3"/>
<circle cx="255.2" cy="140.3" r="5.5"/>
<circle cx="340.6" cy="140.3" r="5.3"/>
<circle cx="340.6" cy="140.3" r="5.5"/>
<circle cx="90.4" cy="185.6" r="4.5"/>
<circle cx="90.4" cy="185.6" r="3.8"/>
<circle cx="90.4" cy="185.6" r="7.1"/>
<circle cx="90.4" cy="185.6" r="6.9"/>
<circle cx="90.4" cy="185.6" r="4.3"/>
</g>
<g font-size="5.6">
<text x="98.3" y="266.6">T502M</text>
<text x="373.4" y="268.2">B</text>
<text x="409.6" y="268.2">C</text>
</g>
<text font-size="4.9" x="335.2" y="268.2">TITAN-502M</text>
<g font-size="4.2">
<text x="284.7" y="22">A</text>
<text x="185.2" y="35.3">TYP R.060</text>
<text x="271.3" y="34.2">3X</text>
<text x="286.3" y="34.2">.002</text>
<text x="351.3" y="37.5">6X .336</text>
<text x="56.2" y="62.1">2X R.300</text>
<text x="29.7" y="87">.815</text>
<text x="51.2" y="87">.250</text>
<text x="24.9" y="95.4">1/2-20 UNF THRU. ONE SIDE</text>
<text x="29.7" y="91.2">.512 THRU. ONE SIDE</text>
<text x="128.8" y="94.4">.713</text>
<text x="177.3" y="92.4">SECTION B-B</text>
<text x="242" y="92.4">TYP R.060</text>
<text x="272.9" y="92.5">7X 1.782</text>
<text x="33" y="101.6">.002</text>
<text x="44.4" y="101.6">A</text>
<text x="51.1" y="101.6">B</text>
<text x="57" y="101.6">C</text>
<text x="177.4" y="96.6">SCALE 1 : 1.5</text>
<text x="271.8" y="125.7">4X R.673</text>
<text x="170" y="147.2">TYP .168</text>
<text x="137.1" y="155.4">TYP .085</text>
<text x="110.1" y="163.2">11°</text>
<text x="58.9" y="174">R.554</text>
<text x="349.8" y="175.7">113°</text>
<text x="205.1" y="208.2">B</text>
<text x="316.7" y="206.5">R.404</text>
<text x="313.5" y="264.2">TITLE:</text>
</g>
<g font-size="4.2" fill="#ff8040">
<text x="71.9" y="202.5">B</text>
<text x="359" y="202.5">B</text>
</g>
<text font-size="3.9" x="154.5" y="243.5">PROPRIETARY AND CONFIDENTIAL</text>
<g font-size="3.5">
<text x="184" y="223">NOTES</text>
<text x="253.5" y="223.1">MATERIAL :</text>
<text x="284.2" y="223">6061-T6 ALUM</text>
<text x="253.4" y="229.4">DRAWN</text>
<text x="283.8" y="229.4">W.BOYCE</text>
<text x="253" y="235.8">CHECKED</text>
<text x="284.2" y="235.8">T.JARRETT</text>
<text x="253" y="242">APPROVED</text>
<text x="284.2" y="241.9">T.GILROY</text>
<text x="253.1" y="248.8">DIMENSIONS ARE IN INCHES</text>
<text x="253.1" y="252.3">TOLERANCES:</text>
<text x="253.1" y="255.8">X=</text>
<text x="262.2" y="255.8">.030</text>
<text x="286" y="252.3">ANGLES</text>
<text x="286" y="255.8">X=</text>
<text x="294.2" y="255.8">1</text>
<text x="99.7" y="261.5">DWG. NO.</text>
<text x="253.1" y="262.9">XXX=</text>
<text x="253.1" y="259.4">XX=</text>
<text x="264.7" y="259.4">.010</text>
<text x="267.2" y="262.9">.005</text>
<text x="279.9" y="259.4">SURFACE FINISH</text>
<text x="279.9" y="262.9">63</text>
<text x="371.5" y="263.2">SIZE</text>
<text x="384.8" y="263.5">7/3/2019</text>
<text x="408" y="263.2">REV</text>
<text x="382" y="268.2">SHEET 3 OF 4</text>
</g>
<g font-size="3.2">
<text x="38.3" y="6.8">8</text>
<text x="90.2" y="6.8">7</text>
<text x="139.7" y="6.6">6</text>
<text x="190" y="6.6">5</text>
<text x="240.4" y="6.7">4</text>
<text x="290.4" y="6.8">3</text>
<text x="340.4" y="6.7">2</text>
<text x="391.9" y="6.8">1</text>
<text x="10.9" y="41.7">D</text>
<text x="418.9" y="40.8">D</text>
<text x="10.9" y="106.4">C</text>
<text x="418.4" y="106.5">C</text>
<text x="10.8" y="170.3">B</text>
<text x="419.4" y="170.7">B</text>
<text x="10.8" y="237.3">A</text>
<text x="418.6" y="236.9">A</text>
<text x="130.4" y="267.2">DO NOT SCALE DRAWING</text>
<text x="232.6" y="267.2">SCALE: 2:3</text>
<text x="38.8" y="273.9">8</text>
<text x="90.4" y="273.9">7</text>
<text x="140.2" y="273.9">6</text>
<text x="190.1" y="274">5</text>
<text x="240.5" y="273.9">4</text>
<text x="289" y="274">3</text>
<text x="339.1" y="274">2</text>
<text x="391.4" y="274.2">1</text>
</g>
<g font-size="2.8">
<text x="131.1" y="228.7">UNLESS OUTHERWISE SPECIFIED REMOVE ALL BURRS AND BREAK EDGES .010</text>
<text x="131.1" y="231.6">UNLESS OTHERWISE SPECIFIED, FILLET RADIUS SHALL NOT EXCEED .020</text>
<text x="131.1" y="234.4">PART SHALL BE FREE OF OIL, DIRT, CHIPS, RUST, SCALE AND FOREIGN MATTER.</text>
<text x="130.5" y="248.9">ALL SITE CONTENT is the intellectual property of TITANS of CNC: Academy. You</text>
<text x="130.5" y="251.8">have the right to copy and share all materials herein in any medium or format. You</text>
<text x="130.5" y="254.6">may not use materials for commercial purposes and you may not modify or</text>
<text x="130.5" y="257.4">redistribute modified materials. We reserve the right to receive credit for all uses</text>
<text x="130.5" y="260.2">of Content outside of the TITANS of CNC: Academy Site.</text>
</g>
</svg>
